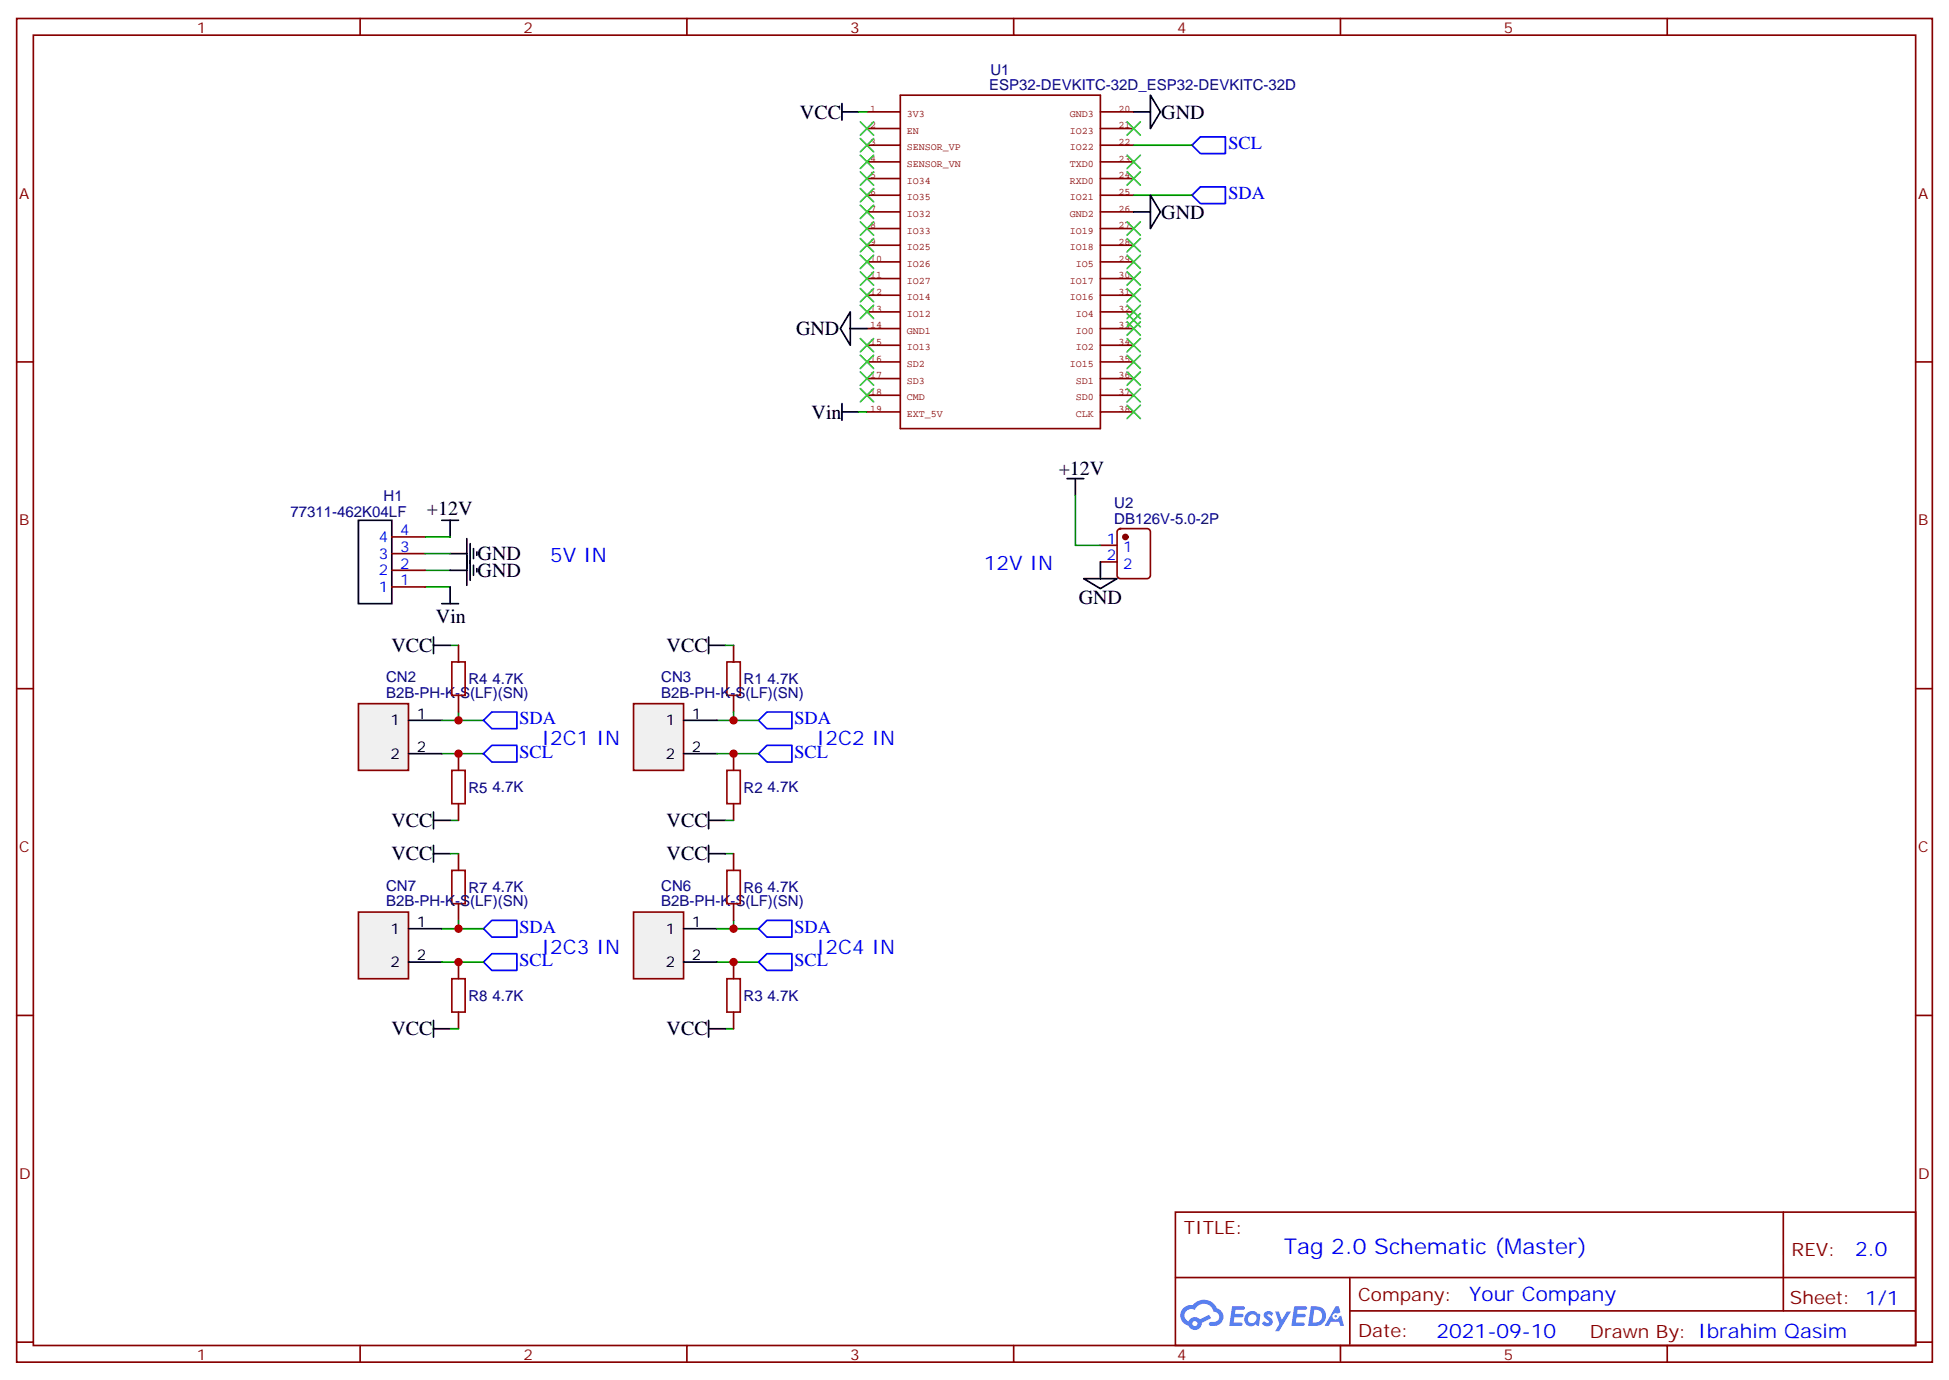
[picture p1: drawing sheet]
<svg xmlns="http://www.w3.org/2000/svg" width="412mm" height="292mm" viewBox="0 0 412 292" stroke-linecap="round" stroke-linejoin="round" font-family="sans-serif">
<g fill="none" stroke="#870000" stroke-width=".35">
<path d="M3.5 3.9h405.4v284.4h-405.4zM7.1 7.4h398.2v277.3h-398.2zM76.2 3.9v3.5M145.3 3.9v3.5M214.5 3.9v3.5M283.6 3.9v3.5M352.8 3.9v3.5M3.5 76.6h3.6M405.3 76.6h3.6M3.5 145.7h3.6M405.3 145.7h3.6M3.5 214.9h3.6"/>
<path d="M405.3 214.9h3.6M248.7 256.5h156.6v28.2h-156.6zM377.3 256.5v20.9M248.7 270.4h156.5M285.6 277.4h119.6M285.6 270.4v14.1M3.5 284h3.6M76.2 284.7v3.6M145.3 284.7v3.6M214.5 284.7v3.6M283.6 284.7v3.6M352.8 284.7v3.6"/>
<path d="M405.3 284h3.6"/>
</g>
<g fill="#5487ff">
<path d="M267.7 277.7a1.22 1.22 0 0 1 1.7 .2l-.4 .6a.47 .47 0 0 0-.3-.4 .47 .47 0 0 0-.5 .2v.1a1.55 1.55 0 0 1 1.1 1.5 1.34 1.34 0 0 1-2.3 .2l.5-.6 .7 .5a.29 .29 0 0 0 .3-.3 .29 .29 0 0 0-.2-.3 1.04 1.04 0 0 1-.6-1.7z"/>
<path d="M260.7 276.4h2.1a.43 .43 0 0 1 .5 .1 .43 .43 0 0 1 .1 .5l-.3 .2h-1.7l-.1 .8h1.5a.37 .37 0 0 1 .3 .4 .37 .37 0 0 1-.3 .4h-1.6l-.2 1.1h1.3a.43 .43 0 0 1 .5 0 .43 .43 0 0 1 .1 .5l-.3 .2h-2.5z"/>
<path d="M273.8 276.4h2.2a.43 .43 0 0 1 .4 .1 .43 .43 0 0 1 .1 .5l-.3 .2h-1.6l-.2 .8h1.6a.37 .37 0 0 1 .3 .4 .37 .37 0 0 1-.4 .4h-1.6l-.1 1.1h1.3a.43 .43 0 0 1 .4 0 .43 .43 0 0 1 .1 .5l-.3 .2h-2.4z"/>
<path d="M282.6 276.4h.7l.3 1.3-.6 .3a.69 .69 0 0 0-1 .3 .69 .69 0 0 0 .4 .9 .69 .69 0 0 0 .9-.6l.5-.2 .6 2.2h-.8l-.2-.9h-1.8l-.5 .9h-.8z"/>
<path d="M269.8 277.5h.8l.6 1.8 1.1-1.8h.9l-2.6 4.2h-.8l.9-1.5z"/>
<path d="M277.4 276.4l-.6 4.2h1.3a2.11 2.11 0 0 0 2.5-2.1 2.11 2.11 0 0 0-2.5-2.1zM278.1 277.2a1.39 1.39 0 0 1 1.7 1.4 1.39 1.39 0 0 1-1.8 1.3h-.3z"/>
<path d="M263.7 278.1a1.47 1.47 0 0 0-.1 2.1 1.47 1.47 0 0 0 2.1 .1l.7 .3 .3-2.3-.2-.3h-.4a1.49 1.49 0 0 0-2.4 .1zM264.4 278.4a.92 .92 0 0 1 1.5 .5 .92 .92 0 0 1-1.3 1.1 .9 .9 0 0 1-.2-1.6z"/>
<path d="M250.4 276.8a2.18 2.18 0 0 0 1.1 3.7 1.44 1.44 0 0 0 1.6 .9 1.44 1.44 0 0 0 1.2-1.4l2-1-.5-.8-1.9 1a1.47 1.47 0 0 0-2.4 .4 1.39 1.39 0 0 1-.7-1.9 1.39 1.39 0 0 1 2-.5 2.08 2.08 0 0 1 2.2-1.3 2.08 2.08 0 0 1 1.8 1.7 1.07 1.07 0 0 1 1.2 1 1.07 1.07 0 0 1-1 1.1h-.7a.43 .43 0 0 0-.5 .4 .43 .43 0 0 0 .4 .5 2 2 0 0 0 2.4-1 2 2 0 0 0-.7-2.6l-.4-.2a2.98 2.98 0 0 0-5.1-.6l-1.1 .1zM252.3 280.1a.55 .55 0 0 1 1.1 0 .55 .55 0 0 1-1.1 0z"/>
<circle cx="282.6" cy="278.5" r=".26"/>
</g>
<g fill="none" stroke="#850000" stroke-width=".35">
<path d="M183.4 23.7h7.1M183.4 27.2h7.1M183.4 30.7h7.1M183.4 34.3h7.1M183.4 37.8h7.1M190.5 20.1h42.3v70.6h-42.3zM232.8 23.7h7.1M232.8 27.2h7.1M232.8 30.7h7.1M232.8 34.3h7.1M232.8 37.8h7.1M183.4 55.4h7.1"/>
<path d="M183.4 58.9h7.1M183.4 41.3h7.1M183.4 44.8h7.1M183.4 48.4h7.1M183.4 51.9h7.1M232.8 55.4h7.1M232.8 58.9h7.1M232.8 41.3h7.1M232.8 44.8h7.1M232.8 48.4h7.1M232.8 51.9h7.1M183.4 62.5h7.1"/>
<path d="M183.4 66h7.1M183.4 69.5h7.1M183.4 73.1h7.1M183.4 76.6h7.1M232.8 62.5h7.1M232.8 66h7.1M232.8 69.5h7.1M232.8 73.1h7.1M232.8 76.6h7.1M183.4 80.1h7.1M183.4 83.6h7.1M183.4 87.2h7.1"/>
<path d="M232.8 80.1h7.1M232.8 83.6h7.1M232.8 87.2h7.1"/>
</g>
<path d="M252.2 30.7l1.8-1.7h5.3v3.5h-5.3zM252.2 41.3l1.8-1.8h5.3v3.6h-5.3z" fill="none" stroke="#00f" stroke-width=".35"/>
<path d="M239.9 30.7h12.3M239.9 41.3h12.3M93.5 159.5h8.8M95.2 173.6h1.8" fill="none" stroke="#008700" stroke-width=".35"/>
<path d="M239.9 23.7h3.5M243.4 20.1l2.1 3.6-2.1 3.5zM239.9 44.8h3.5M243.4 41.3l2.1 3.5-2.1 3.6zM179.9 66v7.1l-2.1-3.6zM179.9 69.5h3.5M225.8 101.3h3.5M227.5 101.3v3.5M91.7 173.6h3.5M91.7 171.8v3.6" fill="none" stroke="#000" stroke-width=".35"/>
<g fill="none" stroke="#3c3" stroke-width=".35">
<path d="M182 25.8l2.9 2.8M182 29.3l2.9 2.8M182 32.8l2.9 2.9M182 36.4l2.9 2.8M182 39.9l2.9 2.8M184.9 25.8l-2.9 2.8M184.9 29.3l-2.9 2.8M184.9 32.8l-2.9 2.9M184.9 36.4l-2.9 2.8M184.9 39.9l-2.9 2.8M238.5 25.8l2.8 2.8M238.5 32.8l2.8 2.9"/>
<path d="M238.5 36.4l2.8 2.8M241.3 25.8l-2.8 2.8M241.3 32.8l-2.8 2.9M241.3 36.4l-2.8 2.8M182 43.4l2.9 2.8M182 47l2.9 2.8M182 50.5l2.9 2.8M182 54l2.9 2.8M182 57.5l2.9 2.9M184.9 43.4l-2.9 2.8M184.9 47l-2.9 2.8M184.9 50.5l-2.9 2.8"/>
<path d="M184.9 54l-2.9 2.8M184.9 57.5l-2.9 2.9M182 61.1l2.9 2.8M182 64.6l2.9 2.8M182 71.6l2.9 2.9M182 75.2l2.9 2.8M182 78.7l2.9 2.8M184.9 61.1l-2.9 2.8M184.9 64.6l-2.9 2.8M184.9 71.6l-2.9 2.9M184.9 75.2l-2.9 2.8M184.9 78.7l-2.9 2.8"/>
<path d="M182 82.2l2.9 2.9M184.9 82.2l-2.9 2.9"/>
</g>
<path d="M232.8 115.4h3.6M232.8 118.9h3.6M236.6 112.1l.5-.2h5.6a.71 .71 0 0 1 .7 .7v9.1a.76 .76 0 0 1-.7 .7h-5.6a.76 .76 0 0 1-.7-.7v-9.1zM97 159.5v3.5M97 170.1v3.5" fill="none" stroke="#870000" stroke-width=".35"/>
<circle cx="238.1" cy="113.6" r=".53" fill="#870000" stroke="#870000" stroke-width=".35"/>
<path d="M95.6 163h2.8v7.1h-2.8z" fill="none" stroke="#a10000" stroke-width=".35"/>
<path d="M75.8 148.9h10.6v14.1h-10.6z" fill="#f0f0f0" stroke="#870000" stroke-width=".35"/>
<path d="M91.7 136.6h3.5M91.7 134.8v3.5M149.9 136.6h3.6M149.9 134.8v3.5M86.4 152.4h7.1M86.4 159.5h7.1" fill="none" stroke="#000" stroke-width=".35"/>
<path d="M102.3 159.5l1.8-1.8h5.3v3.6h-5.3zM104.1 150.7h5.3v3.5h-5.3l-1.8-1.8zM160.5 152.4l1.8-1.7h5.3v3.5h-5.3zM160.5 159.5l1.8-1.8h5.3v3.6h-5.3z" fill="none" stroke="#00f" stroke-width=".35"/>
<path d="M95.2 136.6h1.8M153.5 136.6h1.7M93.5 152.4h8.8M97 150.7v1.7M151.7 152.4h8.8M155.2 150.7v1.7" fill="none" stroke="#008700" stroke-width=".35"/>
<path d="M95.6 140.1h2.8v7h-2.8zM153.8 140.1h2.8v7h-2.8z" fill="none" stroke="#a10000" stroke-width=".35"/>
<path d="M97 136.6v3.5M155.2 136.6v3.5M97 147.1v3.6M155.2 147.1v3.6" fill="none" stroke="#870000" stroke-width=".35"/>
<path d="M134.1 148.9h10.5v14.1h-10.5z" fill="#f0f0f0" stroke="#870000" stroke-width=".35"/>
<path d="M144.6 152.4h7.1M144.6 159.5h7.1M149.9 173.6h3.6M149.9 171.8v3.6M149.9 215.9v3.6M149.9 217.7h3.6" fill="none" stroke="#000" stroke-width=".35"/>
<path d="M151.7 159.5h8.8M153.5 173.6h1.7M151.7 203.6h8.8M153.5 217.7h1.7" fill="none" stroke="#008700" stroke-width=".35"/>
<path d="M153.8 163h2.8v7.1h-2.8zM153.8 207.1h2.8v7.1h-2.8z" fill="none" stroke="#a10000" stroke-width=".35"/>
<path d="M155.2 159.5v3.5M155.2 170.1v3.5M155.2 203.6v3.5M155.2 214.2v3.5" fill="none" stroke="#870000" stroke-width=".35"/>
<path d="M134.1 193h10.5v14.1h-10.5z" fill="#f0f0f0" stroke="#870000" stroke-width=".35"/>
<path d="M91.7 178.9v3.5M149.9 178.9v3.5M91.7 180.7h3.5M144.6 196.5h7.1M149.9 180.7h3.6M144.6 203.6h7.1" fill="none" stroke="#000" stroke-width=".35"/>
<path d="M102.3 196.5l1.8-1.7h5.3v3.5h-5.3zM160.5 196.5l1.8-1.7h5.3v3.5h-5.3zM102.3 203.6l1.8-1.8h5.3v3.6h-5.3zM160.5 203.6l1.8-1.8h5.3v3.6h-5.3z" fill="none" stroke="#00f" stroke-width=".35"/>
<path d="M93.5 196.5h8.8M95.2 180.7h1.8M97 194.8v1.7M151.7 196.5h8.8M153.5 180.7h1.7M155.2 194.8v1.7" fill="none" stroke="#008700" stroke-width=".35"/>
<path d="M95.6 184.2h2.8v7h-2.8zM153.8 184.2h2.8v7h-2.8z" fill="none" stroke="#a10000" stroke-width=".35"/>
<path d="M97 180.7v3.5M97 191.2v3.6M155.2 180.7v3.5M155.2 191.2v3.6" fill="none" stroke="#870000" stroke-width=".35"/>
<path d="M75.8 193h10.6v14.1h-10.6z" fill="#f0f0f0" stroke="#870000" stroke-width=".35"/>
<g fill="none" stroke="#000" stroke-width=".35">
<path d="M178.2 21.9v3.5M178.2 23.7h3.5M178.2 87.2h3.5M178.2 85.4v3.5M75.8 110.1h7.1v17.6h-7.1zM93.5 110.1h3.5M95.2 110.1v3.5M95.2 117.2h3.6M98.8 114v9.9M99.5 115v7.8M100.2 116.1v2.1M100.2 119.6v2.1"/>
<path d="M100.9 116.8v.7M232.8 118.9v3.5M93.5 127.7h3.5M95.2 124.2v3.5M95.2 120.7h3.6M100.9 120.3v.7M229.3 122.4h7.1l-3.6 2.2zM86.4 196.5h7.1M86.4 203.6h7.1M91.7 217.7h3.5M91.7 215.9v3.6"/>
</g>
<path d="M181.7 23.7h1.7M181.7 87.2h1.7M90 113.6h5.2M90 117.2h5.2M227.5 104.8v10.6h5.3M90 120.7h5.2M90 124.2h5.2M93.5 203.6h8.8M95.2 217.7h1.8" fill="none" stroke="#008700" stroke-width=".35"/>
<path d="M95.6 207.1h2.8v7.1h-2.8z" fill="none" stroke="#a10000" stroke-width=".35"/>
<path d="M82.9 117.2h7.1M82.9 113.6h7.1M82.9 124.2h7.1M82.9 120.7h7.1M97 203.6v3.5M97 214.2v3.5" fill="none" stroke="#870000" stroke-width=".35"/>
<g fill="none" stroke="#3c3" stroke-width=".35">
<path d="M238.5 47l2.8 2.8M238.5 50.5l2.8 2.8M238.5 54l2.8 2.8M238.5 57.5l2.8 2.9M241.3 47l-2.8 2.8M241.3 50.5l-2.8 2.8M241.3 54l-2.8 2.8M241.3 57.5l-2.8 2.9M238.5 61.1l2.8 2.8M238.5 66.4l2.8 2.8M238.5 64.6l2.8 2.8M238.5 68.1l2.8 2.8"/>
<path d="M238.5 71.6l2.8 2.9M238.5 75.2l2.8 2.8M238.5 78.7l2.8 2.8M241.3 61.1l-2.8 2.8M241.3 66.4l-2.8 2.8M241.3 64.6l-2.8 2.8M241.3 68.1l-2.8 2.8M241.3 71.6l-2.8 2.9M241.3 75.2l-2.8 2.8M241.3 78.7l-2.8 2.8M238.5 82.2l2.8 2.9M238.5 85.8l2.8 2.8"/>
<path d="M241.3 82.2l-2.8 2.9M241.3 85.8l-2.8 2.8"/>
</g>
<g fill="#c00">
<circle cx="97" cy="159.5" r=".88"/>
<circle cx="97" cy="152.4" r=".88"/>
<circle cx="155.2" cy="152.4" r=".88"/>
<circle cx="155.2" cy="159.5" r=".88"/>
<circle cx="155.2" cy="203.6" r=".88"/>
<circle cx="155.2" cy="196.5" r=".88"/>
<circle cx="97" cy="196.5" r=".88"/>
<circle cx="97" cy="203.6" r=".88"/>
</g>
<text font-size="4.6" fill="#00f" x="271.6" y="265.3">Tag 2.0 Schematic (Master)</text>
<g font-size="4.2">
<text x="169.3" y="25.1">VCC</text>
<text x="245.7" y="25.1">GND</text>
<text x="245.7" y="46.2">GND</text>
<text x="168.5" y="70.9">GND</text>
<text x="171.7" y="88.6">Vin</text>
<text x="224" y="100.6">+12V</text>
<text x="90.3" y="108.9">+12V</text>
<text x="101.1" y="118.6">GND</text>
<text x="101.1" y="122.1">GND</text>
<text x="92.3" y="131.7">Vin</text>
<text x="228.2" y="127.7">GND</text>
<text x="82.8" y="138">VCC</text>
<text x="141" y="138">VCC</text>
<text x="82.8" y="175">VCC</text>
<text x="141" y="175">VCC</text>
<text x="82.8" y="182.1">VCC</text>
<text x="141" y="182.1">VCC</text>
<text x="82.8" y="219.1">VCC</text>
<text x="141" y="219.1">VCC</text>
</g>
<g font-size="4.2" fill="#00f">
<text x="116.4" y="118.9">5V IN</text>
<text x="208.1" y="120.7">12V IN</text>
<text x="114.7" y="157.7">I2C1 IN</text>
<text x="172.9" y="157.7">I2C2 IN</text>
<text x="114.7" y="201.8">I2C3 IN</text>
<text x="172.9" y="201.8">I2C4 IN</text>
<text x="392.5" y="265.8">2.0</text>
<text x="310.9" y="275.3">Your Company</text>
<text x="304" y="283.1">2021-09-10</text>
</g>
<g font-size="3.9" fill="#00f">
<text x="259.9" y="31.5">SCL</text>
<text x="259.9" y="42.1">SDA</text>
<text x="109.9" y="153.3">SDA</text>
<text x="168.1" y="153.3">SDA</text>
<text x="109.9" y="160.3">SCL</text>
<text x="168.1" y="160.3">SCL</text>
<text x="109.9" y="197.4">SDA</text>
<text x="168.1" y="197.4">SDA</text>
<text x="109.9" y="204.4">SCL</text>
<text x="168.1" y="204.4">SCL</text>
</g>
<g font-size="3.9" fill="#800">
<text x="250.5" y="261.1">TITLE:</text>
<text x="379.1" y="265.8">REV:</text>
<text x="287.4" y="275.3">Company:</text>
<text x="378.7" y="275.9">Sheet: 1/1</text>
<text x="287.4" y="283">Date:</text>
<text x="336.4" y="283.1">Drawn By: Ibrahim Qasim</text>
</g>
<g font-size="3.2" fill="#800">
<text x="41.6" y="6.9">1</text>
<text x="110.8" y="6.9">2</text>
<text x="179.9" y="6.9">3</text>
<text x="249.1" y="6.9">4</text>
<text x="318.2" y="6.9">5</text>
<text x="4.1" y="42">A</text>
<text x="405.9" y="42">A</text>
<text x="4.1" y="111.2">B</text>
<text x="405.9" y="111.2">B</text>
<text x="4.1" y="180.3">C</text>
<text x="405.9" y="180.3">C</text>
<text x="4.1" y="249.4">D</text>
<text x="405.9" y="249.4">D</text>
<text x="41.6" y="287.7">1</text>
<text x="110.8" y="287.7">2</text>
<text x="179.9" y="287.7">3</text>
<text x="249.1" y="287.7">4</text>
<text x="318.2" y="287.7">5</text>
</g>
<g font-size="3.2" fill="#000080">
<text x="209.5" y="15.9">U1</text>
<text x="209.3" y="19.1">ESP32-DEVKITC-32D_ESP32-DEVKITC-32D</text>
<text x="81.2" y="106">H1</text>
<text x="235.8" y="107.6">U2</text>
<text x="61.5" y="109.5">77311-462K04LF</text>
<text x="235.8" y="110.8">DB126V-5.0-2P</text>
<text x="81.7" y="147.6">B2B-PH-K-S(LF)(SN)</text>
<text x="81.7" y="144.4">CN2</text>
<text x="99.1" y="144.8">R4</text>
<text x="104.2" y="144.7">4.7K</text>
<text x="139.9" y="147.6">B2B-PH-K-S(LF)(SN)</text>
<text x="139.9" y="144.4">CN3</text>
<text x="157.3" y="144.8">R1</text>
<text x="162.4" y="144.7">4.7K</text>
<text x="99.1" y="167.7">R5</text>
<text x="104.2" y="167.7">4.7K</text>
<text x="157.3" y="167.7">R2</text>
<text x="162.4" y="167.7">4.7K</text>
<text x="81.7" y="191.7">B2B-PH-K-S(LF)(SN)</text>
<text x="81.7" y="188.5">CN7</text>
<text x="99.1" y="188.9">R7</text>
<text x="104.2" y="188.8">4.7K</text>
<text x="139.9" y="191.7">B2B-PH-K-S(LF)(SN)</text>
<text x="139.9" y="188.5">CN6</text>
<text x="157.3" y="188.9">R6</text>
<text x="162.4" y="188.8">4.7K</text>
<text x="99.1" y="211.8">R8</text>
<text x="104.2" y="211.8">4.7K</text>
<text x="157.3" y="211.8">R3</text>
<text x="162.4" y="211.8">4.7K</text>
</g>
<g font-size="3.2" fill="#00f">
<text x="84.7" y="113.3">4</text>
<text x="80.2" y="118.2">3</text>
<text x="80.2" y="114.7">4</text>
<text x="84.7" y="116.8">3</text>
<text x="234.2" y="115">1</text>
<text x="234.2" y="118.6">2</text>
<text x="237.7" y="116.8">1</text>
<text x="80.2" y="125.3">1</text>
<text x="80.2" y="121.7">2</text>
<text x="84.7" y="123.9">1</text>
<text x="84.7" y="120.3">2</text>
<text x="237.7" y="120.3">2</text>
</g>
<g font-size="3.2">
<text x="82.6" y="153.5">1</text>
<text x="88.2" y="152.1">1</text>
<text x="140.9" y="153.5">1</text>
<text x="146.4" y="152.1">1</text>
<text x="82.6" y="160.5">2</text>
<text x="88.2" y="159.1">2</text>
<text x="140.9" y="160.5">2</text>
<text x="146.4" y="159.1">2</text>
<text x="82.6" y="197.6">1</text>
<text x="88.2" y="196.2">1</text>
<text x="140.9" y="197.6">1</text>
<text x="146.4" y="196.2">1</text>
<text x="88.2" y="203.2">2</text>
<text x="146.4" y="203.2">2</text>
<text x="82.6" y="204.6">2</text>
<text x="140.9" y="204.6">2</text>
</g>
<g font-size="2.1" fill="#840000">
<text x="184.1" y="23.6">1</text>
<text x="236.6" y="23.6">20</text>
<text x="184.1" y="27.2">2</text>
<text x="191.9" y="24.7">3V3</text>
<text x="191.9" y="28.3">EN</text>
<text x="226.3" y="24.7">GND3</text>
<text x="226.3" y="28.3">IO23</text>
<text x="236.6" y="27.2">21</text>
<text x="184.1" y="30.7">3</text>
<text x="184.1" y="34.2">4</text>
<text x="191.9" y="31.8">SENSOR_VP</text>
<text x="191.9" y="35.3">SENSOR_VN</text>
<text x="226.3" y="31.8">IO22</text>
<text x="226.3" y="35.3">TXD0</text>
<text x="236.6" y="30.7">22</text>
<text x="236.6" y="34.2">23</text>
<text x="184.1" y="37.7">5</text>
<text x="184.1" y="41.3">6</text>
<text x="191.9" y="38.8">IO34</text>
<text x="226.3" y="38.8">RXD0</text>
<text x="236.6" y="37.7">24</text>
<text x="236.6" y="41.3">25</text>
<text x="184.1" y="44.8">7</text>
<text x="191.9" y="42.4">IO35</text>
<text x="191.9" y="45.9">IO32</text>
<text x="226.3" y="42.4">IO21</text>
<text x="226.3" y="45.9">GND2</text>
<text x="236.6" y="44.8">26</text>
<text x="184.1" y="48.3">8</text>
<text x="184.1" y="51.9">9</text>
<text x="191.9" y="49.4">IO33</text>
<text x="191.9" y="53">IO25</text>
<text x="226.3" y="49.4">IO19</text>
<text x="226.3" y="53">IO18</text>
<text x="236.6" y="48.3">27</text>
<text x="236.6" y="51.9">28</text>
<text x="184.1" y="55.4">10</text>
<text x="184.1" y="58.9">11</text>
<text x="191.9" y="56.5">IO26</text>
<text x="227.6" y="56.5">IO5</text>
<text x="236.6" y="55.4">29</text>
<text x="236.6" y="58.9">30</text>
<text x="184.1" y="62.4">12</text>
<text x="184.1" y="66">13</text>
<text x="191.9" y="60">IO27</text>
<text x="191.9" y="63.5">IO14</text>
<text x="226.3" y="60">IO17</text>
<text x="226.3" y="63.5">IO16</text>
<text x="236.6" y="62.4">31</text>
<text x="236.6" y="66">32</text>
<text x="184.1" y="69.5">14</text>
<text x="191.9" y="67.1">IO12</text>
<text x="191.9" y="70.6">GND1</text>
<text x="227.6" y="67.1">IO4</text>
<text x="227.6" y="70.6">IO0</text>
<text x="236.6" y="69.5">33</text>
<text x="184.1" y="73">15</text>
<text x="184.1" y="76.6">16</text>
<text x="191.9" y="74.1">IO13</text>
<text x="191.9" y="77.6">SD2</text>
<text x="226.3" y="77.6">IO15</text>
<text x="227.6" y="74.1">IO2</text>
<text x="236.6" y="73">34</text>
<text x="236.6" y="76.6">35</text>
<text x="184.1" y="80.1">17</text>
<text x="184.1" y="83.6">18</text>
<text x="191.9" y="81.2">SD3</text>
<text x="227.6" y="81.2">SD1</text>
<text x="236.6" y="80.1">36</text>
<text x="236.6" y="83.6">37</text>
<text x="184.1" y="87.1">19</text>
<text x="191.9" y="84.7">CMD</text>
<text x="191.9" y="88.2">EXT_5V</text>
<text x="227.6" y="84.7">SD0</text>
<text x="227.6" y="88.2">CLK</text>
<text x="236.6" y="87.1">38</text>
</g>
</svg>
